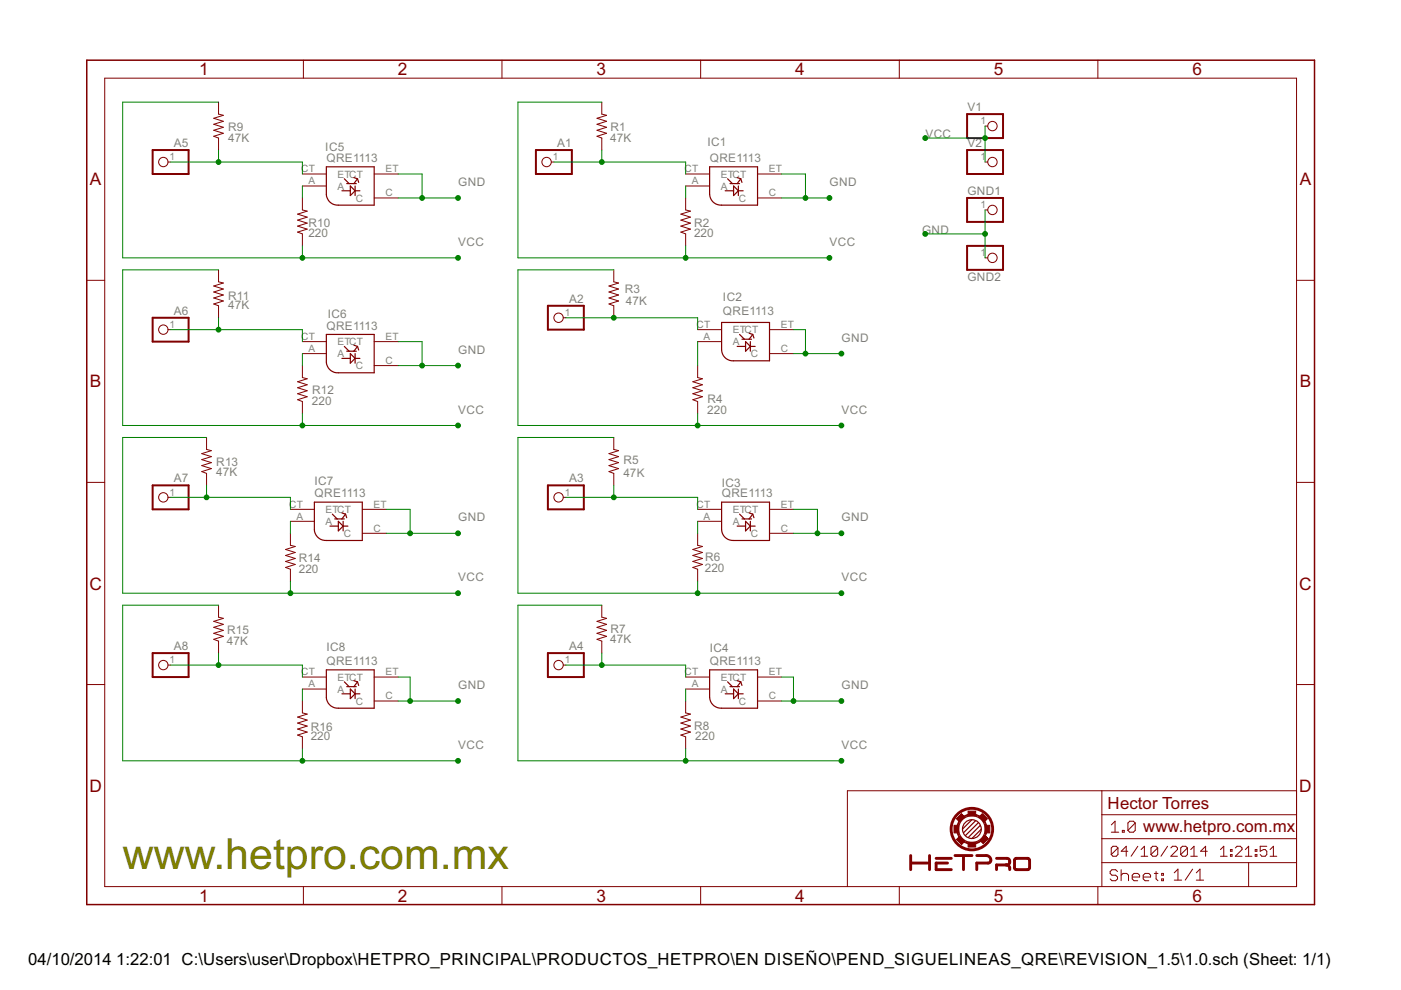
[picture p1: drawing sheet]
<svg xmlns="http://www.w3.org/2000/svg" width="297mm" height="210mm" viewBox="0 0 297 210" stroke-linecap="round" stroke-linejoin="round" font-family="sans-serif">
<g fill="none" stroke="#800000" stroke-width=".25">
<path d="M69.2 35.4h10.1v8.1h-7.6a2.41 2.41 0 0 1-2.5-2.3zM73 37.9l1 1M73.5 38.9h2M74.3 39.4l1 1-1 1.1zM75 37.7l.8 .2M75.3 39.4v2.1M75.8 37.9l-.8 1M75.8 37.9l.3 .8M150.5 35.4h10.1v8.1h-7.6a2.41 2.41 0 0 1-2.5-2.3zM154.3 37.9l1 1M154.8 38.9h2M155.5 39.4l1 1-1 1.1z"/>
<path d="M156.3 37.7l.8 .2M156.5 39.4v2.1M157.1 37.9l-.8 1M157.1 37.9l.2 .8M72.5 40.4h1.8M75.3 40.4h1M153.8 40.4h1.7M156.5 40.4h1.1M69.2 70.9h10.1v8.1h-7.6a2.37 2.37 0 0 1-2.5-2.2zM72.5 76h1.8M73 73.4l1 1.1M73.5 74.5h2"/>
<path d="M74.3 75l1 1-1 1zM75 73.2l.8 .2M75.3 75v2M75.3 76h1M75.8 73.4l-.8 1.1M75.8 73.4l.3 .8M153 68.4h10.2v8.1h-7.7a2.37 2.37 0 0 1-2.5-2.3zM156.3 73.4h1.8M156.8 70.9l1 1M157.3 71.9h2M158.1 72.4l1 1-1 1.1zM158.8 70.7l.8 .2"/>
<path d="M159.1 72.4v2.1M159.1 73.4h1M159.6 70.9l-.8 1M159.6 70.9l.3 .8M66.7 106.5h10.1v8.1h-7.6a2.41 2.41 0 0 1-2.5-2.3zM70 111.5h1.7M70.5 109l1 1M71 110h2M71.7 110.5l1 1-1 1.1zM72.5 108.8l.8 .2M72.7 111.5h1.1M72.7 110.5v2.1"/>
<path d="M73.3 109l-.8 1M73.3 109l.2 .8M153 106.5h10.2v8.1h-7.7a2.41 2.41 0 0 1-2.5-2.3zM156.3 111.5h1.8M156.8 109l1 1M157.3 110h2M158.1 110.5l1 1-1 1.1zM158.8 108.8l.8 .2M159.1 110.5v2.1M159.1 111.5h1M159.6 109l-.8 1M159.6 109l.3 .8"/>
<path d="M69.2 142h10.1v8.2h-7.6a2.41 2.41 0 0 1-2.5-2.3zM72.5 147.1h1.8M73 144.6l1 1M73.5 145.6h2M74.3 146.1l1 1-1 1zM75 144.3l.8 .3M75.3 147.1h1M75.3 146.1v2M75.8 144.6l-.8 1M75.8 144.6l.3 .7M150.5 142h10.1v8.2h-7.6a2.41 2.41 0 0 1-2.5-2.3zM153.8 147.1h1.7"/>
<path d="M154.3 144.6l1 1M154.8 145.6h2M155.5 146.1l1 1-1 1zM156.3 144.3l.8 .3M156.5 146.1v2M156.5 147.1h1.1M157.1 144.6l-.8 1M157.1 144.6l.2 .7M206.1 173.8l-2 2M206.9 174l-2.6 2.6M207.5 174.4l-2.8 2.8M207.9 175l-2.6 2.6"/>
<path d="M208.1 175.8l-2 2"/>
<circle cx="206.1" cy="175.8" r="3.2"/>
<circle cx="206.1" cy="175.8" r="3.1"/>
<circle cx="206.1" cy="175.8" r="2.84"/>
<circle cx="206.1" cy="175.8" r="1.99"/>
</g>
<g fill="none" stroke="#800000" stroke-width=".21">
<path d="M22.2 16.6h252.7v171.4h-252.7zM64.3 12.8v3.8M106.4 12.8v3.8M148.5 12.8v3.8M190.7 12.8v3.8M232.8 12.8v3.8M35.6 34.4h.6M46.3 21.7v2.5l1 .2-2 .7 2 .6-2 .7 2 .6-2 .6 2 .7-2 .6 1 .4v2.5M64.1 39.4h5.1M64.1 36.9h5.1M79.3 36.9h5.1M116.9 34.4h.5"/>
<path d="M127.6 21.7v2.5l1 .2-2 .7 2 .6-2 .7 2 .6-2 .6 2 .7-2 .6 1 .4v2.5M145.4 39.4h5.1M145.4 36.9h5.1M160.6 36.9h5.1M208.9 34.4h.5M208.9 26.7h.5M18.4 59.4h3.8M46.3 57.2v2.6l1 .2-2 .6 2 .7-2 .6 2 .6-2 .7 2 .6-2 .7 1 .3v2.6M64.1 42v2.5l1 .3-2 .6 2 .6-2 .7 2 .6-2 .6 2 .7-2 .6 1 .4v2.5M79.3 42h5.1M130.1 57.2v2.6l1 .2-2 .6 2 .7-2 .6 2 .6-2 .7 2 .6-2 .7 1 .3v2.6M145.4 42v2.5l1 .3-2 .6 2 .6-2 .7 2 .6-2 .6 2 .7-2 .6 1 .4v2.5"/>
<path d="M160.6 42h5.1M208.9 44.5h.5M208.9 54.7h.5M274.9 59.4h3.8M35.6 69.9h.6M64.1 72.4h5.1M64.1 75h5.1M64.1 77.5v2.6l1 .2-2 .6 2 .7-2 .6 2 .6-2 .7 2 .6-2 .7 1 .3v2.6M79.3 72.4h5.1M79.3 77.5h5.1M119.4 67.4h.6M147.9 72.4h5.1"/>
<path d="M147.9 69.9h5.1M147.9 77.5v2.6l1 .2-2 .6 2 .7-2 .6 2 .6-2 .7 2 .6-2 .7 1 .3v2.6M163.2 75h5M163.2 69.9h5M43.8 92.8v2.5l1 .2-2 .7 2 .6-2 .7 2 .6-2 .6 2 .7-2 .6 1 .4v2.5M130.1 92.8v2.5l1 .2-2 .7 2 .6-2 .7 2 .6-2 .6 2 .7-2 .6 1 .4v2.5M18.4 102.3h3.8M35.6 105.5h.6M61.6 110.5h5.1M61.6 108h5.1M61.6 113.1v2.5l1 .3-2 .6 2 .6-2 .7 2 .6-2 .6 2 .7-2 .6 1 .4v2.5M76.8 113.1h5.1"/>
<path d="M76.8 108h5.1M119.4 105.5h.6M147.9 113.1v2.5l1 .3-2 .6 2 .6-2 .7 2 .6-2 .6 2 .7-2 .6 1 .4v2.5M147.9 110.5h5.1M147.9 108h5.1M163.2 113.1h5M163.2 108h5M274.9 102.3h3.8M46.3 128.3v2.6l1 .2-2 .6 2 .7-2 .6 2 .6-2 .7 2 .6-2 .7 1 .3v2.6M127.6 128.3v2.6l1 .2-2 .6 2 .7-2 .6 2 .6-2 .7 2 .6-2 .7 1 .3v2.6M18.4 145.1h3.8M35.6 141h.6"/>
<path d="M64.1 146.1h5.1M64.1 143.6h5.1M64.1 148.6v2.6l1 .2-2 .6 2 .7-2 .6 2 .6-2 .7 2 .6-2 .7 1 .3v2.6M79.3 148.6h5.1M79.3 143.6h5.1M119.4 141h.6M145.4 148.6v2.6l1 .2-2 .6 2 .7-2 .6 2 .6-2 .7 2 .6-2 .7 1 .3v2.6M145.4 146.1h5.1M145.4 143.6h5.1M160.6 148.6h5.1M160.6 143.6h5.1M274.9 145.1h3.8"/>
<path d="M202.9 178h1.2M202.9 178l1 1M202.9 173.6h1.1M202.9 178l1.2 .1M202.9 177.9h1.1M202.9 173.7h1.1M202.9 178.1h1.3M203 177.8h.9M203 173.7h.9M203 178.1l1.2 .1M203.1 173.8h.8M203.1 178.2h1.2"/>
<path d="M203.1 177.8h.8M203.1 173.8h.7M203.1 178.2l1.2 .1M203.1 177.7h.7M203.2 173.9h.6M203.2 178.3h1.2M203.2 177.7h.6M203.2 173.9h.5M203.2 178.4h1.2M203.2 177.6h.5M203.3 174h.4M203.3 173.2h1.2"/>
<path d="M203.3 178.4h1.2M203.3 177.6h.4M203.3 174.1h.3M203.3 173.1h1.1M203.3 178.5h1.1M203.3 177.5h.3M203.4 174.1h.2M203.4 173.1h1M203.4 178.5h1M203.4 177.5h.2M203.4 174.2h.1M203.4 173h.9"/>
<path d="M203.4 178.6h.9M203.4 177.4h.1M203.5 173h.8M203.5 178.6h.8M203.5 177.4l-.6 .6M203.5 177.4l1 1M203.5 172.9h.7M203.5 178.7h.7M203.6 172.9h.6M203.6 178.7h.6M203.6 172.8h.5M203.6 178.8h.5"/>
<path d="M203.7 172.8h.3M203.7 178.8h.3M203.8 172.7h.2M203.8 178.9h.2M203.8 172.7h.1M203.8 178.9h.1M203.9 172.6h.1M203.9 179h.1M203.9 172.6l-1 1M203.9 172.6l.6 .6M204.1 173.6h-1.2M204.1 173.5h-1.2"/>
<path d="M204.2 173.5h-1.3M204.2 173.4h-1.2M204.3 173.4h-1.2M204.3 173.3h-1.2M204.4 173.2l-1.2 .1M204.4 173.2h-1.2M204.5 173.2l-1 1-.6-.6M204.5 178.4l-.6 .6M207.7 173.2h1.2M207.7 173.2l1 1 .6-.6M207.7 173.2l1.3 .1M207.7 173.1h1.1"/>
<path d="M207.8 173.1h.9M207.8 173.3h1.2M207.8 173.4h1.3M207.8 173h.9M207.9 173h.7M207.9 173.4h1.2M207.9 178.2h1.1M207.9 173.5h1.3M207.9 172.9h.7M208 178.3h1M208 172.9h.5M208 173.5h1.2"/>
<path d="M208 178.4h.9M208 173.6h1.3M208 172.8h.5M208.1 178.4h.8M208.1 172.8h.3M208.1 173.6h1.1M208.1 178.5h.7M208.2 173.7h1M208.2 172.7h.2M208.2 178.5h.6M208.2 172.7h.1M208.2 173.7h.9"/>
<path d="M208.2 178.6h.5M208.3 173.8h.8M208.3 172.6h.1M208.3 177.8h1.2M208.3 172.6l-.6 .6M208.3 172.6l1 1M208.3 178.6h.4M208.3 173.8h.7M208.3 177.7h1.1M208.3 178.7h.3M208.4 173.9h.6M208.4 177.7h1"/>
<path d="M208.4 178.7h.2M208.4 173.9h.5M208.4 177.6h.9M208.4 178.8h.1M208.5 174h.4M208.5 177.6h.8M208.5 174.1h.3M208.5 177.5h.7M208.6 174.1h.2M208.6 177.5h.5M208.6 174.2h.1M208.6 177.4h.5"/>
<path d="M208.7 177.4h.3M208.7 177.3h.3M208.8 177.3h.1M208.9 177.2h.1M208.9 177.2l-1 1 .6 .6M208.9 177.2l.6 .6M209.1 178.2h-1.2M209.1 178.1l-1.2 .1M209.2 178.1h-1.3M209.2 178l-1.2 .1M209.3 178h-1.3M209.3 177.9h-1.2"/>
<path d="M209.4 177.9h-1.2M209.4 177.8h-1.2M209.5 177.8l-1 1M233.6 167.7v20.3M233.6 177.8h41.3M233.6 172.7h41.3M235.6 174.9l.8-.8v2.3M235.6 176.4h1.6M237 179.8l-.3-.4h-.7l-.4 .4v1.4M237 179.8v1.4l-.3 .3h-.7l-.4-.3M237 179.8l-1.4 1.4M238 176.1h.4v.3h-.4z"/>
<path d="M240.7 174.5v1.6l-.4 .3h-.8l-.4-.3M240.7 174.5l-.4-.4h-.8l-.4 .4v1.6M240.7 174.5l-1.6 1.6M241.2 179.4l-1.4 2.1M245.4 179.8l-.3-.4h-.7l-.4 .4v1.4M245.4 179.8v1.4l-.3 .3h-.7l-.4-.3M245.4 179.8l-1.4 1.4M247.5 179.4l-1.4 2.1M248.2 179.8l.4-.4h.7l.3 .4v.3l-1.4 1.4h1.4M251.8 179.8l-.4-.4h-.7l-.4 .4v1.4M251.8 179.8v1.4l-.4 .3h-.7l-.4-.3M251.8 179.8l-1.5 1.4"/>
<path d="M261.9 179.8l.4-.4h.7l.3 .4v.3l-1.4 1.4h1.4M268.6 179.4h-1.4v1.1l.7-.4h.3l.4 .4v.7l-.4 .3h-.7l-.3-.3M274.9 167.7h-95.2v20.3M64.3 188v3.8M106.4 188v3.8M148.5 188v3.8M190.7 188v3.8M232.8 188v3.8M233.6 182.9h41.3M236.9 184.8l-.4-.4h-.7l-.4 .4v.4l.4 .4h.7l.4 .3v.5l-.4 .3h-.7l-.4-.3M237.7 184.4v2.3M237.7 185.6l.4-.4h.8l.4 .4v1.1"/>
<path d="M239.1 180.5h-1.4l1.1-1.1v2.1M240.1 185.9h1.5v-.3l-.4-.4h-.8l-.3 .4v.8l.3 .3h.8M241.9 181.5h1.4M241.9 180.1l.7-.7v2.1M242.4 185.9h1.5v-.3l-.3-.4h-.8l-.4 .4v.8l.4 .3h.8M244.7 185.2h.8M245.1 184.8v1.6l.4 .3M246.3 185.2h.4v.4h-.4zM246.3 186.4h.4v.3h-.4zM249 185.1l.7-.8v2.3M249 186.6h1.5M252.5 181.5h1.4"/>
<path d="M252.5 180.1l.7-.7v2.1M252.9 184.3l-1.6 2.3M253.6 186.6h1.6M253.6 185.1l.8-.8v2.3M256 180.5h-1.4l1-1.1v2.1M258.8 181.5h1.4M258.8 180.1l.7-.7v2.1M260.9 181.2h.3v.3h-.3zM260.9 180.1h.3v.4h-.3zM264 180.1l.7-.7v2.1M264 181.5h1.4M264.7 182.9v5.1"/>
<path d="M266.1 181.2h.4v.3h-.4zM266.1 180.1h.4v.4h-.4zM269.3 181.5h1.4M269.3 180.1l.7-.7v2.1"/>
<circle cx="34.6" cy="34.4" r=".99"/>
<circle cx="115.9" cy="34.4" r=".99"/>
<circle cx="210.4" cy="26.7" r=".99"/>
<circle cx="210.4" cy="34.4" r=".99"/>
<circle cx="210.4" cy="44.5" r=".99"/>
<circle cx="210.4" cy="54.7" r=".99"/>
<circle cx="34.6" cy="69.9" r=".99"/>
<circle cx="118.4" cy="67.4" r=".99"/>
<circle cx="34.6" cy="105.5" r=".99"/>
<circle cx="118.4" cy="105.5" r=".99"/>
<circle cx="34.6" cy="141" r=".99"/>
<circle cx="118.4" cy="141" r=".99"/>
</g>
<path d="M32.4 31.8h7.6v5.1h-7.6zM113.6 31.8h7.6v5.1h-7.6zM205 31.8h7.7v5.1h-7.7zM205 24.2h7.7v5.1h-7.7zM205 42h7.7v5.1h-7.7zM205 52.1h7.7v5.1h-7.7zM32.4 67.4h7.6v5h-7.6zM116.2 64.8h7.6v5.1h-7.6zM32.4 102.9h7.6v5.1h-7.6zM116.2 102.9h7.6v5.1h-7.6zM32.4 138.5h7.6v5.1h-7.6zM116.2 138.5h7.6v5.1h-7.6z" fill="none" stroke="#800000" stroke-width=".42"/>
<path d="M18.4 12.8h260.3v179h-260.3z" fill="none" stroke="#800000" stroke-width=".32"/>
<g fill="#800000" stroke="#800000" stroke-width=".21">
<path d="M205.3 172h1.6v1h-1.6z"/>
<path d="M205.3 178.6h1.6v1h-1.6z"/>
<path d="M208.9 175h1v1.6h-1z"/>
<path d="M202.3 175h1v1.6h-1z"/>
</g>
<g fill="none" stroke="#800000" stroke-width=".61">
<path d="M193.1 181.4v3M193.3 183h3.4M197.1 181.4v3M198.5 182h3.2M200.9 183h-2.4v1.4h3.2M202.5 181.4h3.6M204.3 181.6v2.8M207.1 181.4h2a.82 .82 0 0 1 .9 .6 .82 .82 0 0 1-.5 1h-2.4v1.4M211.3 182h2.2a.71 .71 0 0 1 .6 .7 .71 .71 0 0 1-.6 .7h-2.2v1M213.3 183.4l.4 .1a.81 .81 0 0 1 .4 .9M215.2 182.1l.3-.1h2.5l.3 .4v1.6l-.1 .3h-3z"/>
<circle cx="206.1" cy="175.8" r="4.4"/>
</g>
<g fill="none" stroke="#008000" stroke-width=".21">
<path d="M36.2 34.4h27.9v2.5M46.3 21.7h-20.3v33h71.1M46.3 31.8v2.6M64.1 39.4v2.6M84.4 36.9h5.1v5.1M117.4 34.4h28v2.5M127.6 31.8v2.6M127.6 21.7h-17.8v33h66.1M145.4 39.4v2.6M165.7 36.9h5.1v5.1M196.2 29.3h12.7M208.9 26.7v7.7"/>
<path d="M46.3 57.2h-20.3v33h71.1M64.1 52.1v2.6M84.4 42h12.7M130.1 57.2h-20.3v33h68.6M145.4 52.1v2.6M165.7 42h10.2M196.2 49.6h12.7M208.9 44.5v10.2M36.2 69.9h27.9v2.5M46.3 67.4v2.5M64.1 75v2.5M84.4 72.4h5.1v5.1"/>
<path d="M84.4 77.5h12.7M120 67.4h27.9v2.5M147.9 72.4v5.1M168.2 69.9h2.6v5.1M168.2 75h10.2M43.8 92.8h-17.8v33h71.1M64.1 87.7v2.5M130.1 92.8h-20.3v33h68.6M147.9 87.7v2.5M36.2 105.5h25.4v2.5M43.8 102.9v2.6M61.6 110.5v2.6"/>
<path d="M81.9 108h5.1v5.1M81.9 113.1h15.2M120 105.5h27.9v2.5M130.1 102.9v2.6M147.9 110.5v2.6M168.2 108h5.1v5.1M168.2 113.1h10.2M46.3 128.3h-20.3v33h71.1M46.3 138.5v2.5M61.6 123.2v2.6M127.6 138.5v2.5M127.6 128.3h-17.8v33h68.6"/>
<path d="M147.9 123.2v2.6M36.2 141h27.9v2.6M64.1 146.1v2.5M64.1 158.8v2.5M84.4 148.6h12.7M84.4 143.6h2.6v5M120 141h25.4v2.6M145.4 146.1v2.5M145.4 158.8v2.5M165.7 148.6h12.7M165.7 143.6h2.5v5"/>
</g>
<g fill="#008000" stroke="#008000" stroke-width=".21">
<circle cx="127.6" cy="34.4" r=".51"/>
<circle cx="130.1" cy="67.4" r=".51"/>
<circle cx="130.1" cy="105.5" r=".51"/>
<circle cx="127.6" cy="141" r=".51"/>
<circle cx="64.1" cy="161.3" r=".51"/>
<circle cx="97.1" cy="161.3" r=".51"/>
<circle cx="178.4" cy="90.2" r=".51"/>
<circle cx="147.9" cy="90.2" r=".51"/>
<circle cx="196.2" cy="29.3" r=".51"/>
<circle cx="208.9" cy="29.3" r=".51"/>
<circle cx="145.4" cy="54.7" r=".51"/>
<circle cx="175.9" cy="54.7" r=".51"/>
<circle cx="178.4" cy="125.8" r=".51"/>
<circle cx="147.9" cy="125.8" r=".51"/>
<circle cx="145.4" cy="161.3" r=".51"/>
<circle cx="178.4" cy="161.3" r=".51"/>
<circle cx="97.1" cy="54.7" r=".51"/>
<circle cx="64.1" cy="54.7" r=".51"/>
<circle cx="97.1" cy="90.2" r=".51"/>
<circle cx="64.1" cy="90.2" r=".51"/>
<circle cx="97.1" cy="125.8" r=".51"/>
<circle cx="61.6" cy="125.8" r=".51"/>
<circle cx="46.3" cy="34.4" r=".51"/>
<circle cx="46.3" cy="69.9" r=".51"/>
<circle cx="46.3" cy="141" r=".51"/>
<circle cx="178.4" cy="148.6" r=".51"/>
<circle cx="168.2" cy="148.6" r=".51"/>
<circle cx="170.8" cy="75" r=".51"/>
<circle cx="178.4" cy="75" r=".51"/>
<circle cx="196.2" cy="49.6" r=".51"/>
<circle cx="208.9" cy="49.6" r=".51"/>
<circle cx="170.8" cy="42" r=".51"/>
<circle cx="175.9" cy="42" r=".51"/>
<circle cx="178.4" cy="113.1" r=".51"/>
<circle cx="173.3" cy="113.1" r=".51"/>
<circle cx="97.1" cy="42" r=".51"/>
<circle cx="89.5" cy="42" r=".51"/>
<circle cx="89.5" cy="77.5" r=".51"/>
<circle cx="97.1" cy="77.5" r=".51"/>
<circle cx="97.1" cy="113.1" r=".51"/>
<circle cx="87" cy="113.1" r=".51"/>
<circle cx="97.1" cy="148.6" r=".51"/>
<circle cx="87" cy="148.6" r=".51"/>
<circle cx="43.8" cy="105.5" r=".51"/>
</g>
<text font-size="10.2" fill="#808000" x="26" y="184.2">www.hetpro.com.mx</text>
<g font-size="4.1" fill="#800000">
<text x="42.2" y="16">1</text>
<text x="84.4" y="16">2</text>
<text x="126.5" y="16">3</text>
<text x="168.6" y="16">4</text>
<text x="210.7" y="16">5</text>
<text x="252.8" y="16">6</text>
<text x="19.1" y="39.3">A</text>
<text x="275.6" y="39.3">A</text>
<text x="19.1" y="82.1">B</text>
<text x="275.6" y="82.1">B</text>
<text x="19" y="125">C</text>
<text x="275.5" y="125">C</text>
<text x="19" y="167.8">D</text>
<text x="275.5" y="167.8">D</text>
<text x="42.2" y="191.2">1</text>
<text x="84.4" y="191.2">2</text>
<text x="126.5" y="191.2">3</text>
<text x="168.6" y="191.2">4</text>
<text x="210.7" y="191.2">5</text>
<text x="252.8" y="191.2">6</text>
</g>
<g font-size="4" fill="#800000">
<text x="234.8" y="171.5">Hector Torres</text>
<text x="242.4" y="176.3">www.hetpro.com.mx</text>
</g>
<g font-size="4">
<text x="6" y="204.6">04/10/2014</text>
<text x="24.7" y="204.6">1:22:01 C:\Users\user\Dropbox\HETPRO_PRINCIPAL\PRODUCTOS_HETPRO\EN DISEÑO\PEND_SIGUELINEAS_QRE\REVISION_1.5\1.0.sch (Sheet: 1/1)</text>
</g>
<g font-size="2.8" fill="#808080">
<text x="205.1" y="23.6">V1</text>
<text x="48.4" y="27.8">R9</text>
<text x="129.4" y="27.8">R1</text>
<text x="196.2" y="29.3">VCC</text>
<text x="36.9" y="31.2">A5</text>
<text x="48.4" y="30">47K</text>
<text x="69" y="32.1">IC5</text>
<text x="69.2" y="34.4">QRE1113</text>
<text x="118.1" y="31.2">A1</text>
<text x="129.4" y="30">47K</text>
<text x="150" y="31.1">IC1</text>
<text x="150.5" y="34.4">QRE1113</text>
<text x="205.1" y="31.2">V2</text>
<text x="97.2" y="39.4">GND</text>
<text x="175.9" y="39.4">GND</text>
<text x="205.1" y="41.3">GND1</text>
<text x="65.4" y="50.3">220</text>
<text x="65.4" y="48.1">R10</text>
<text x="97.2" y="52.1">VCC</text>
<text x="147.1" y="50.3">220</text>
<text x="147.2" y="48.1">R2</text>
<text x="175.9" y="52.1">VCC</text>
<text x="195.5" y="49.6">GND</text>
<text x="205.1" y="59.6">GND2</text>
<text x="48.4" y="65.6">47K</text>
<text x="48.4" y="63.6">R11</text>
<text x="120.7" y="64.2">A2</text>
<text x="132.5" y="62.1">R3</text>
<text x="132.7" y="64.6">47K</text>
<text x="153.3" y="63.8">IC2</text>
<text x="36.9" y="66.7">A6</text>
<text x="69.2" y="69.9">QRE1113</text>
<text x="69.5" y="67.4">IC6</text>
<text x="153.3" y="66.9">QRE1113</text>
<text x="97.2" y="75">GND</text>
<text x="178.4" y="72.4">GND</text>
<text x="66.2" y="83.6">R12</text>
<text x="66.1" y="85.9">220</text>
<text x="97.2" y="87.7">VCC</text>
<text x="149.9" y="87.7">220</text>
<text x="150" y="85.4">R4</text>
<text x="178.4" y="87.7">VCC</text>
<text x="45.8" y="100.9">47K</text>
<text x="45.9" y="98.9">R13</text>
<text x="132.2" y="101.1">47K</text>
<text x="132.2" y="98.4">R5</text>
<text x="36.9" y="102.3">A7</text>
<text x="66.7" y="105.5">QRE1113</text>
<text x="66.7" y="102.9">IC7</text>
<text x="120.7" y="102.3">A3</text>
<text x="153" y="105.5">QRE1113</text>
<text x="153" y="103.2">IC3</text>
<text x="97.2" y="110.5">GND</text>
<text x="178.4" y="110.5">GND</text>
<text x="63.4" y="119.2">R14</text>
<text x="149.5" y="118.9">R6</text>
<text x="63.3" y="121.5">220</text>
<text x="97.2" y="123.2">VCC</text>
<text x="149.4" y="121.2">220</text>
<text x="178.4" y="123.2">VCC</text>
<text x="36.9" y="137.8">A8</text>
<text x="48.1" y="136.7">47K</text>
<text x="48.2" y="134.4">R15</text>
<text x="69.2" y="138">IC8</text>
<text x="120.7" y="137.8">A4</text>
<text x="129.4" y="136.4">47K</text>
<text x="129.4" y="134.2">R7</text>
<text x="69.2" y="141">QRE1113</text>
<text x="150.5" y="141">QRE1113</text>
<text x="150.5" y="138.2">IC4</text>
<text x="97.2" y="146.1">GND</text>
<text x="178.4" y="146.1">GND</text>
<text x="65.9" y="155">R16</text>
<text x="147.2" y="154.7">R8</text>
<text x="65.9" y="157">220</text>
<text x="97.2" y="158.8">VCC</text>
<text x="147.4" y="157">220</text>
<text x="178.4" y="158.8">VCC</text>
</g>
<g font-size="2.4" fill="#808080">
<text x="207.9" y="26.4">1</text>
<text x="36" y="34">1</text>
<text x="117.2" y="34">1</text>
<text x="207.9" y="34">1</text>
<text x="63.9" y="36.5">CT</text>
<text x="65.4" y="39.1">A</text>
<text x="71.6" y="40.2">A</text>
<text x="71.6" y="37.7">ETCT</text>
<text x="81.7" y="41.6">C</text>
<text x="81.7" y="36.5">ET</text>
<text x="145.1" y="36.5">CT</text>
<text x="146.6" y="39.1">A</text>
<text x="152.8" y="40.2">A</text>
<text x="152.8" y="37.7">ETCT</text>
<text x="163" y="41.6">C</text>
<text x="163" y="36.5">ET</text>
<text x="75.4" y="42.7">C</text>
<text x="156.7" y="42.7">C</text>
<text x="207.9" y="44.2">1</text>
<text x="207.9" y="54.3">1</text>
<text x="36" y="69.5">1</text>
<text x="119.8" y="67">1</text>
<text x="147.7" y="69.5">CT</text>
<text x="155.4" y="70.7">ETCT</text>
<text x="165.5" y="69.5">ET</text>
<text x="63.9" y="72.1">CT</text>
<text x="65.4" y="74.6">A</text>
<text x="71.6" y="75.7">A</text>
<text x="71.6" y="73.2">ETCT</text>
<text x="81.7" y="77.2">C</text>
<text x="81.7" y="72.1">ET</text>
<text x="149.2" y="72.1">A</text>
<text x="155.4" y="73.2">A</text>
<text x="159.2" y="75.7">C</text>
<text x="165.5" y="74.6">C</text>
<text x="75.4" y="78.3">C</text>
<text x="36" y="105.1">1</text>
<text x="61.3" y="107.6">CT</text>
<text x="79.2" y="107.6">ET</text>
<text x="119.8" y="105.1">1</text>
<text x="147.7" y="107.6">CT</text>
<text x="165.5" y="107.6">ET</text>
<text x="62.8" y="110.2">A</text>
<text x="69" y="111.3">A</text>
<text x="69" y="108.8">ETCT</text>
<text x="72.9" y="113.8">C</text>
<text x="79.2" y="112.7">C</text>
<text x="149.2" y="110.2">A</text>
<text x="155.4" y="111.3">A</text>
<text x="155.4" y="108.8">ETCT</text>
<text x="159.2" y="113.8">C</text>
<text x="165.5" y="112.7">C</text>
<text x="36" y="140.6">1</text>
<text x="63.9" y="143.2">CT</text>
<text x="81.7" y="143.2">ET</text>
<text x="119.8" y="140.6">1</text>
<text x="145.1" y="143.2">CT</text>
<text x="163" y="143.2">ET</text>
<text x="65.4" y="145.7">A</text>
<text x="71.6" y="146.8">A</text>
<text x="71.6" y="144.3">ETCT</text>
<text x="75.4" y="149.4">C</text>
<text x="81.7" y="148.3">C</text>
<text x="146.6" y="145.7">A</text>
<text x="152.8" y="146.8">A</text>
<text x="152.8" y="144.3">ETCT</text>
<text x="156.7" y="149.4">C</text>
<text x="163" y="148.3">C</text>
</g>
</svg>
